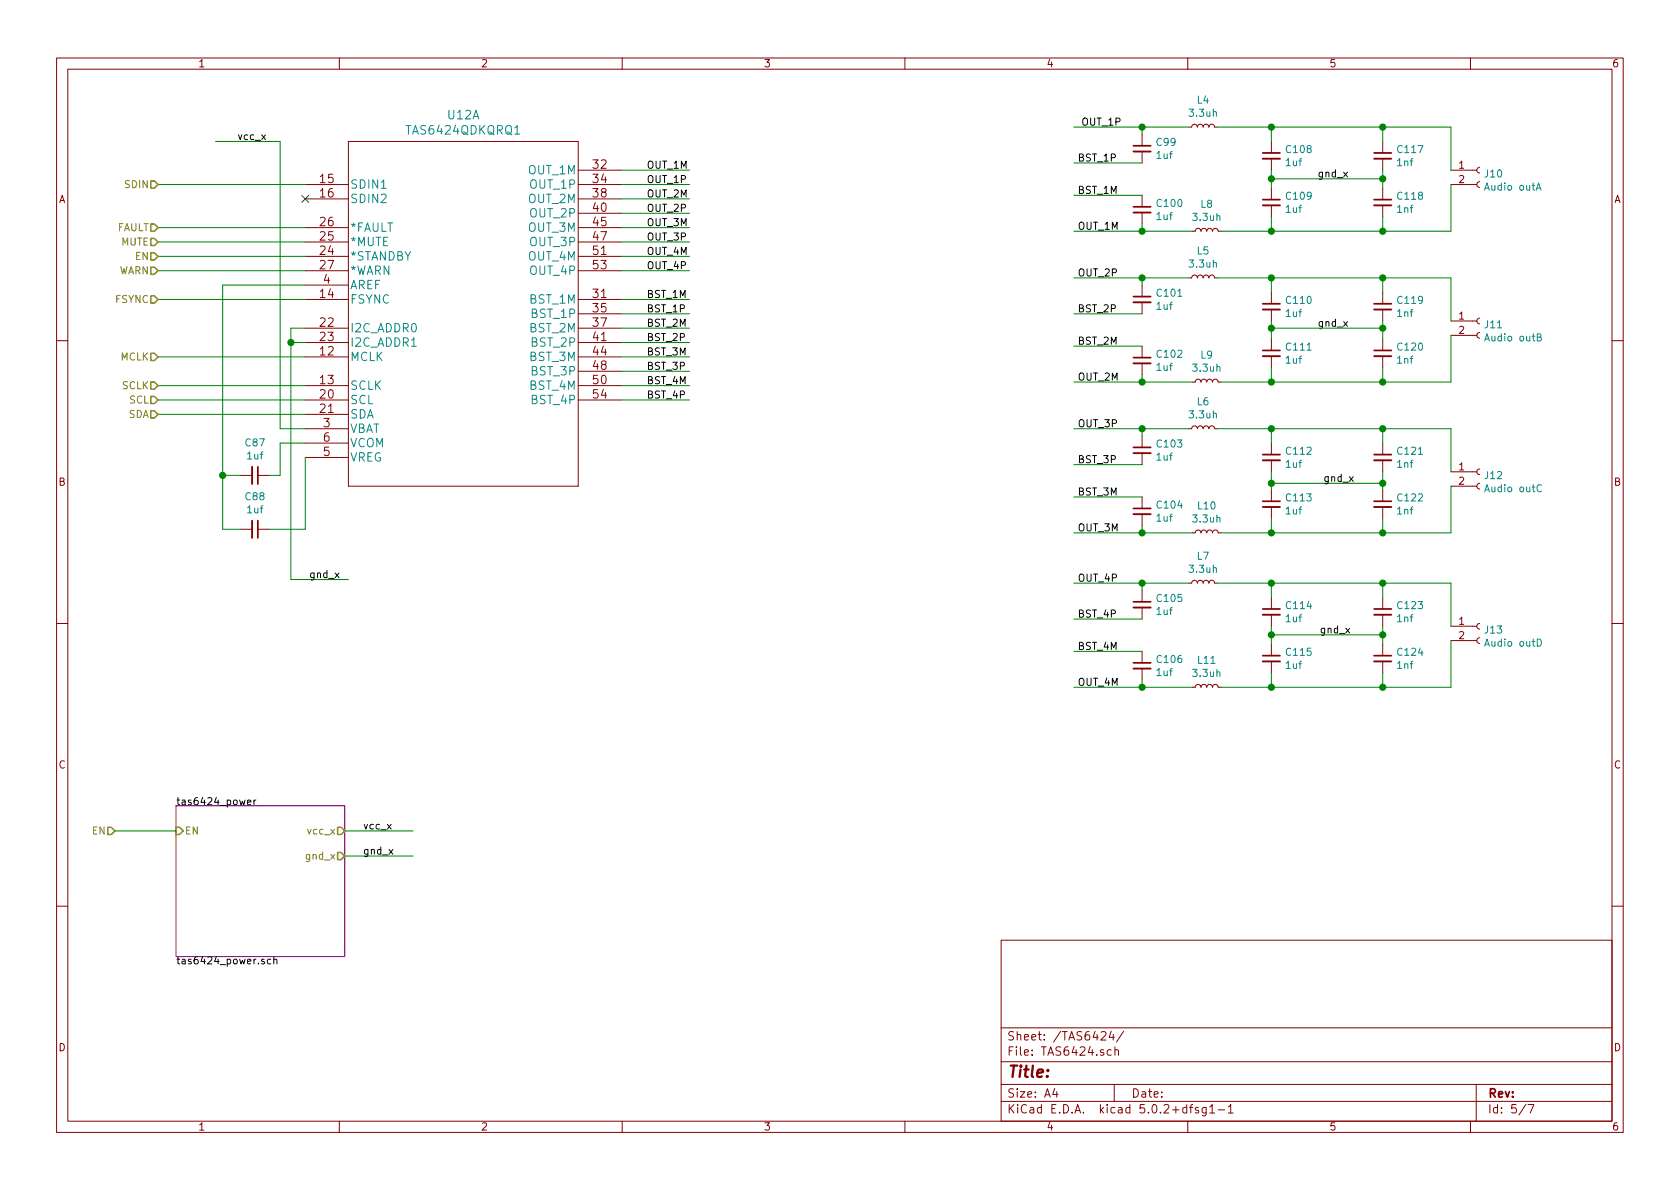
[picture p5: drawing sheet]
<svg xmlns="http://www.w3.org/2000/svg" width="297mm" height="210mm" viewBox="0 0 297 210" stroke-linecap="round" stroke-linejoin="round" font-family="sans-serif">
<g fill="none" stroke="#840000" stroke-width=".18">
<path d="M10 10.3h277v189.9h-277zM12 12.2h273v186.1h-273zM60 10.3v1.9M110 10.3v1.9M160 10.3v1.9M210 10.3v1.9M260 10.3v1.9M54 32.6h7.6M54 35.2h7.6M61.6 25h40.6v61h-40.6zM102.2 32.6h7.7M102.2 35.2h7.7"/>
<path d="M102.2 30.1h7.7M102.2 37.7h7.7M201.9 23.7v2.1M201.9 26.8v2M201.9 34.5v2.1M201.9 37.6v2M210.2 22.5h.5l.1-.4 .3-.1 .4 .1 .2 .4 .1-.4 .3-.1 .4 .1 .2 .4 .2-.4 .2-.1 .5 .1 .1 .4 .2-.4 .2-.1 .5 .1 .2 .4h.5M224.8 25v2M224.8 28.1v2M224.8 33.3v2M224.8 36.3v2M244.5 25v2"/>
<path d="M244.5 28.1v2M244.5 33.3v2M244.5 36.3v2M256.5 32.6h4.6M256.5 30.1h4.6M261.6 32.1l-.3 .1-.2 .4 .1 .3 .4 .2M261.6 29.6l-.3 .1-.2 .3 .1 .4 .4 .2M54 53h7.6M54 58h7.6M54 45.3h7.6M54 42.8h7.6M54 40.3h7.6"/>
<path d="M54 47.9h7.6M54 50.4h7.6M102.2 53h7.7M102.2 58h7.7M102.2 45.3h7.7M102.2 42.8h7.7M102.2 40.3h7.7M102.2 47.9h7.7M102.2 55.5h7.7M201.9 50.4v2M201.9 53.5v2M210.2 49.1h.5l.1-.3 .3-.2 .4 .2 .2 .3 .1-.3 .3-.2 .4 .2 .2 .3 .2-.3 .2-.2 .5 .2 .1 .3 .2-.3 .2-.2 .5 .2 .2 .3h.5"/>
<path d="M210.8 40.9h.5l.2-.3 .2-.2 .5 .1 .1 .4 .2-.3 .3-.2 .4 .1 .2 .4 .1-.3 .3-.2 .4 .1 .2 .4 .1-.3 .3-.2 .4 .1 .2 .4h.5M224.8 51.7v2M224.8 54.7v2.1M224.8 59.9v2.1M244.5 51.7v2M244.5 54.7v2.1M244.5 59.9v2.1M256.5 59.3h4.6M256.5 56.8h4.6M261.6 58.8l-.3 .1-.2 .3 .1 .4 .4 .2M261.6 56.3l-.3 .1-.2 .3 .1 .4 .4 .2M10 60.2h2"/>
<path d="M54 63.1h7.6M54 68.2h7.6M54 70.7h7.6M54 73.3h7.6M54 60.6h7.6M54 75.8h7.6M54 78.4h7.6M102.2 63.1h7.7M102.2 68.2h7.7M102.2 70.7h7.7M102.2 60.6h7.7M102.2 65.7h7.7"/>
<path d="M201.9 61.2v2M201.9 64.3v2M201.9 77.1v2M210.2 75.8h.5l.1-.3 .3-.2 .4 .1 .2 .4 .1-.3 .3-.2 .4 .1 .2 .4 .2-.3 .2-.2 .5 .1 .1 .4 .2-.3 .2-.2 .5 .1 .2 .4h.5M210.8 67.6h.5l.2-.4 .2-.1 .5 .1 .1 .4 .2-.4 .3-.1 .4 .1 .2 .4 .1-.4 .3-.1 .4 .1 .2 .4 .1-.4 .3-.1 .4 .1 .2 .4h.5M224.8 63v2M224.8 78.4v2M244.5 63v2M244.5 78.4v2M285 60.2h2M42.5 84.1h2.1M42.5 93.6h2.1"/>
<path d="M45.6 84.1h2M45.6 93.6h2M54 80.9h7.6M201.9 80.1v2.1M201.9 87.9v2M201.9 90.9v2.1M210.8 94.2h.5l.2-.3 .2-.2 .5 .1 .1 .4 .2-.3 .3-.2 .4 .1 .2 .4 .1-.3 .3-.2 .4 .1 .2 .4 .1-.3 .3-.2 .4 .1 .2 .4h.5M224.8 81.4v2M224.8 86.6v2M224.8 89.7v2M244.5 81.4v2M244.5 86.6v2"/>
<path d="M244.5 89.7v2M256.5 86h4.6M256.5 83.4h4.6M261.6 85.5l-.3 .1-.2 .3 .1 .4 .4 .2M261.6 82.9l-.3 .1-.2 .4 .1 .3 .4 .2M10 110.3h2M201.9 104.4v2M201.9 107.4v2.1M201.9 115.2v2M201.9 118.2v2.1M210.2 103.1h.5l.1-.3 .3-.2 .4 .1 .2 .4 .1-.3 .3-.2 .4 .1 .2 .4 .2-.3 .2-.2 .5 .1 .1 .4 .2-.3 .2-.2 .5 .1 .2 .4h.5M224.8 105.7v2"/>
<path d="M224.8 108.7v2M224.8 113.9v2M224.8 117v2M244.5 105.7v2M244.5 108.7v2M244.5 113.9v2M244.5 117v2M256.5 113.3h4.6M256.5 110.7h4.6M261.6 112.8l-.3 .1-.2 .3 .1 .4 .4 .2M261.6 110.2l-.3 .1-.2 .4 .1 .3 .4 .2M285 110.3h2"/>
<path d="M210.8 121.5h.5l.2-.3 .2-.2 .5 .2 .1 .3 .2-.3 .3-.2 .4 .2 .2 .3 .1-.3 .3-.2 .4 .2 .2 .3 .1-.3 .3-.2 .4 .2 .2 .3h.5M10 160.2h2M177 166.3h108v32h-108zM285 160.2h2M60 198.3v1.9M110 198.3v1.9M160 198.3v1.9M177 194.8h108M177 191.8h108M177 187.8h108M177 181.8h108M186.5 192.5l-.4 1h1"/>
<path d="M186.8 193v1M194.7 182.6l.2-.2h.4l.3 .4-1 1.1h1M196.5 185.7l-.4-.1-.3 .3v.6l.3 .1 .4-.1M196.5 182.3l-.4 1.1h1M196.8 182.9v1M197 191.8v3M197.1 185.7l.2-.1 .4 .1 .1 .9M197.1 185.1v1.5M198.7 182.3l-1.3 2M210 198.3v1.9M210.3 195.8h.6M210.9 195.3l-.4 .2v1.3"/>
<path d="M211.9 195.9l-.4-.1-.2 .2 .1 .3 .5 .1v.3h-.6M213.3 195.8v1.2l-.3 .3h-.4M213.3 195.9l-.5-.1-.3 .3 .1 .6 .2 .1 .5-.1M213.9 195.8l.4-.5v1.5M213.9 196.8h.9M215.4 196.3h1.1M217.2 195.8l.4-.5v1.5M217.2 196.8h.8M260 198.3v1.9M261 191.8v6.5M269.8 195.2l-1.2 2M270.2 195.3h1l-.6 1.5"/>
</g>
<g fill="none" stroke="#840000" stroke-width=".33">
<path d="M200.4 37.6h3.1M200.4 26.8h3.1M223.3 28.1h3M223.3 36.3h3M243 28.1h3M243 36.3h3M200.4 53.5h3.1M223.3 54.7h3M243 54.7h3M200.4 64.3h3.1M223.3 63h3M243 63h3"/>
<path d="M44.6 82.5v3.1M44.6 92.1v3M200.4 90.9h3.1M200.4 80.1h3.1M223.3 81.4h3M223.3 89.7h3M243 81.4h3M243 89.7h3M200.4 118.2h3.1M200.4 107.4h3.1M223.3 108.7h3M223.3 117h3"/>
<path d="M243 108.7h3M243 117h3"/>
</g>
<g fill="none" stroke="#840000" stroke-width=".3">
<path d="M200.4 36.6h3.1M200.4 25.8h3.1M223.3 27h3M223.3 35.3h3M243 27h3M243 35.3h3M200.4 52.4h3.1M223.3 53.7h3M243 53.7h3M200.4 63.2h3.1M200.4 79.1h3.1M223.3 62h3"/>
<path d="M243 62h3M45.6 82.5v3.1M45.6 92.1v3M200.4 89.9h3.1M223.3 80.4h3M223.3 88.6h3M243 80.4h3M243 88.6h3M200.4 117.2h3.1M200.4 106.4h3.1M223.3 107.7h3M223.3 115.9h3"/>
<path d="M243 107.7h3M243 115.9h3"/>
</g>
<g fill="none" stroke="#008400" stroke-width=".18">
<path d="M27.9 32.6h26.1M38.1 25h11.4v50.8h4.5M109.9 32.6h12M109.9 30.1h12M109.9 35.2h12M109.9 37.7h12M189.9 22.5h20.3M189.9 28.8h12M189.9 34.5h12M201.9 22.5v1.2M201.9 39.6v1.3M215.3 22.5h41.2v7.6"/>
<path d="M224.8 22.5v2.5M224.8 30.1v3.2M224.8 38.3v2.6M224.8 31.6h19.7M244.5 22.5v2.5M244.5 30.1v3.2M244.5 38.3v2.6M256.5 32.6v8.3h-40.6M27.9 53h26.1M27.9 47.9h26.1M27.9 45.3h26.1M27.9 42.8h26.1"/>
<path d="M27.9 40.3h26.1M54 58h-2.6v44.5h10.2M54 50.4h-14.6v43.2h3.1M109.9 55.5h12M109.9 58h12M109.9 53h12M109.9 47.9h12M109.9 45.3h12M109.9 42.8h12M109.9 40.3h12M189.9 40.9h20.9M189.9 49.1h20.3"/>
<path d="M189.9 55.5h12M201.9 49.1v1.3M215.3 49.1h41.2v7.7M224.8 49.1v2.6M224.8 56.8v3.1M224.8 58h19.7M244.5 49.1v2.6M244.5 56.8v3.1M256.5 59.3v8.3h-40.6M27.9 63.1h26.1M27.9 68.2h26.1M27.9 70.7h26.1"/>
<path d="M27.9 73.3h26.1M51.4 60.6h2.6M54 78.4h-4.5v5.7h-1.9M109.9 60.6h12M109.9 63.1h12M109.9 68.2h12M109.9 70.7h12M109.9 65.7h12M189.9 67.6h20.9M189.9 61.2h12M189.9 75.8h20.3M201.9 66.3v1.3"/>
<path d="M201.9 75.8v1.3M215.3 75.8h41.2v7.6M224.8 65v2.6M224.8 75.8v2.6M244.5 65v2.6M244.5 75.8v2.6M39.4 84.1h3.1M54 80.9v12.7h-6.4M189.9 94.2h20.9M189.9 82.2h12M189.9 87.9h12M201.9 93v1.2"/>
<path d="M224.8 83.4v3.2M224.8 91.7v2.5M224.8 85.5h19.7M244.5 83.4v3.2M244.5 91.7v2.5M256.5 86v8.2h-40.6M189.9 103.1h20.3M189.9 109.5h12M189.9 115.2h12M201.9 103.1v1.3M215.3 103.1h41.2v7.6M224.8 103.1v2.6"/>
<path d="M224.8 110.7v3.2M224.8 119v2.5M224.8 112.3h19.7M244.5 103.1v2.6M244.5 110.7v3.2M244.5 119v2.5M256.5 113.3v8.2h-40.6M189.9 121.5h20.9M201.9 120.3v1.2M20.3 146.9h10.8M61 146.9h12M61 151.4h12"/>
</g>
<g fill="#008400" stroke="#008400" stroke-width=".25">
<circle cx="224.8" cy="40.9" r=".51"/>
<circle cx="224.8" cy="22.5" r=".51"/>
<circle cx="244.5" cy="40.9" r=".51"/>
<circle cx="244.5" cy="22.5" r=".51"/>
<circle cx="201.9" cy="22.5" r=".51"/>
<circle cx="201.9" cy="40.9" r=".51"/>
<circle cx="224.8" cy="67.6" r=".51"/>
<circle cx="224.8" cy="49.1" r=".51"/>
<circle cx="244.5" cy="67.6" r=".51"/>
<circle cx="244.5" cy="49.1" r=".51"/>
<circle cx="201.9" cy="49.1" r=".51"/>
<circle cx="201.9" cy="67.6" r=".51"/>
<circle cx="224.8" cy="94.2" r=".51"/>
<circle cx="224.8" cy="75.8" r=".51"/>
<circle cx="244.5" cy="94.2" r=".51"/>
<circle cx="244.5" cy="75.8" r=".51"/>
<circle cx="201.9" cy="75.8" r=".51"/>
<circle cx="201.9" cy="94.2" r=".51"/>
<circle cx="224.8" cy="121.5" r=".51"/>
<circle cx="224.8" cy="103.1" r=".51"/>
<circle cx="244.5" cy="121.5" r=".51"/>
<circle cx="244.5" cy="103.1" r=".51"/>
<circle cx="201.9" cy="103.1" r=".51"/>
<circle cx="201.9" cy="121.5" r=".51"/>
<circle cx="39.4" cy="84.1" r=".51"/>
<circle cx="51.4" cy="60.6" r=".51"/>
<circle cx="224.8" cy="31.6" r=".51"/>
<circle cx="244.5" cy="31.6" r=".51"/>
<circle cx="224.8" cy="58" r=".51"/>
<circle cx="244.5" cy="58" r=".51"/>
<circle cx="224.8" cy="85.5" r=".51"/>
<circle cx="244.5" cy="85.5" r=".51"/>
<circle cx="224.8" cy="112.3" r=".51"/>
<circle cx="244.5" cy="112.3" r=".51"/>
</g>
<path d="M271.6 33.6l.4-1.2 .5 1.2M271.7 33.3h.6M271.8 59.6h.6v-.4l-.6-.2v1.3h.5l.2-.2v-.2l-.3-.3M272.5 85.8a.6 .6 0 0 0-.8 .4 .6 .6 0 0 0 .6 .8l.2-.2M271.8 113a.64 .64 0 0 1 .7 .6 .64 .64 0 0 1-.7 .7z" fill="none" stroke="#008484" stroke-width=".18"/>
<path d="M53.4 34.6l1.2 1.2M54.6 34.6l-1.2 1.2" fill="none" stroke="#000084" stroke-width=".18"/>
<g fill="none" stroke="#848400" stroke-width=".25">
<path d="M26.7 39.6h.6l.6 .7-.6 .6h-.6zM26.7 32h.6l.6 .6-.6 .7h-.6zM26.7 52.3h.6l.6 .7-.6 .6h-.6zM26.7 42.2h.6l.6 .6-.6 .6h-.6zM26.7 44.7h.6l.6 .6-.6 .7h-.6zM26.7 47.2h.6l.6 .7-.6 .6h-.6zM26.7 70.1h.6l.6 .6-.6 .7h-.6zM26.7 72.6h.6l.6 .7-.6 .6h-.6zM26.7 67.6h.6l.6 .6-.6 .6h-.6zM26.7 62.5h.6l.6 .6-.6 .6h-.6zM19 146.3h.7l.6 .6-.6 .7h-.7zM31.1 146.3h.6l.7 .6-.7 .7h-.6z"/>
<path d="M59.7 146.3h.6l.7 .6-.7 .7h-.6zM59.7 150.7h.6l.7 .7-.7 .6h-.6z"/>
</g>
<path d="M31.1 142.5h29.9v26.7h-29.9z" fill="none" stroke="#840084" stroke-width=".18"/>
<path d="M43.8 141.9l.6-.1-.1-.3h-.4l-.1 .2v.6h.5M44.9 141.5v.8M45.3 141.5l-.4 .2M47.9 169.7l-.4-.1-.2 .2 .1 .6h.5M48.4 169.7l.2-.1 .3 .1 .1 .8M48.4 169.2v1.3" fill="none" stroke="#000" stroke-width=".18"/>
<text font-size="2.8" fill="#840000" x="178" y="190.5">Title:</text>
<g font-size="2.1" fill="#008484">
<text x="72.1" y="23.8">TAS6424QDKQRQ1</text>
<text x="79.2" y="21.1">U12A</text>
<text x="61.8" y="33.4">SDIN1</text>
<text x="61.8" y="35.9">SDIN2</text>
<text x="93.5" y="30.8">OUT_1M</text>
<text x="93.5" y="35.9">OUT_2M</text>
<text x="93.9" y="33.4">OUT_1P</text>
<text x="61.8" y="41">*FAULT</text>
<text x="93.5" y="41">OUT_3M</text>
<text x="93.9" y="38.4">OUT_2P</text>
<text x="61.8" y="46.1">*STANDBY</text>
<text x="61.8" y="43.5">*MUTE</text>
<text x="93.5" y="46.1">OUT_4M</text>
<text x="93.9" y="43.5">OUT_3P</text>
<text x="61.8" y="53.7">FSYNC</text>
<text x="61.8" y="48.6">*WARN</text>
<text x="61.8" y="51.1">AREF</text>
<text x="93.8" y="53.7">BST_1M</text>
<text x="93.9" y="48.6">OUT_4P</text>
<text x="61.8" y="58.8">I2C_ADDR0</text>
<text x="93.8" y="58.8">BST_2M</text>
<text x="94.1" y="56.2">BST_1P</text>
<text x="61.8" y="63.8">MCLK</text>
<text x="61.8" y="61.3">I2C_ADDR1</text>
<text x="93.8" y="63.8">BST_3M</text>
<text x="94.1" y="61.3">BST_2P</text>
<text x="61.8" y="68.9">SCLK</text>
<text x="61.8" y="71.5">SCL</text>
<text x="93.8" y="68.9">BST_4M</text>
<text x="94.1" y="66.4">BST_3P</text>
<text x="94.1" y="71.5">BST_4P</text>
<text x="61.8" y="74">SDA</text>
<text x="61.8" y="76.5">VBAT</text>
<text x="61.8" y="81.6">VREG</text>
<text x="61.8" y="79.1">VCOM</text>
</g>
<g font-size="2.1" fill="#840000">
<text x="104.9" y="29.8">32</text>
<text x="56.6" y="32.4">15</text>
<text x="56.6" y="34.9">16</text>
<text x="104.9" y="32.4">34</text>
<text x="104.9" y="34.9">38</text>
<text x="56.6" y="40">26</text>
<text x="104.9" y="37.5">40</text>
<text x="104.9" y="40">45</text>
<text x="56.6" y="45.1">24</text>
<text x="56.6" y="42.5">25</text>
<text x="56.6" y="47.6">27</text>
<text x="104.9" y="42.5">47</text>
<text x="104.9" y="45.1">51</text>
<text x="104.9" y="47.6">53</text>
<text x="56.6" y="52.7">14</text>
<text x="57.2" y="50.2">4</text>
<text x="104.9" y="52.7">31</text>
<text x="56.6" y="57.8">22</text>
<text x="104.9" y="55.2">35</text>
<text x="104.9" y="57.8">37</text>
<text x="56.6" y="62.9">12</text>
<text x="56.6" y="60.3">23</text>
<text x="104.9" y="60.3">41</text>
<text x="104.9" y="62.9">44</text>
<text x="104.9" y="65.4">48</text>
<text x="56.6" y="67.9">13</text>
<text x="56.6" y="70.5">20</text>
<text x="104.9" y="67.9">50</text>
<text x="104.9" y="70.5">54</text>
<text x="56.6" y="73">21</text>
<text x="57.2" y="75.6">3</text>
<text x="57.2" y="80.6">5</text>
<text x="57.2" y="78.1">6</text>
<text x="178" y="184">Sheet: /TAS6424/</text>
<text x="178" y="186.7">File: TAS6424.sch</text>
<text x="178" y="196.9">KiCad E.D.A. kicad 5.0.2+dfsg1-1</text>
<text x="178" y="194.1">Size: A4</text>
<text x="200" y="194.1">Date:</text>
<text x="263" y="194.1">Rev:</text>
<text x="263" y="196.9">Id: 5/7</text>
</g>
<g font-size="1.8" fill="#840000">
<text x="35" y="11.9">1</text>
<text x="85" y="11.9">2</text>
<text x="135" y="11.9">3</text>
<text x="185" y="11.9">4</text>
<text x="235" y="11.9">5</text>
<text x="285" y="11.9">6</text>
<text x="258" y="29.8">1</text>
<text x="10.4" y="35.9">A</text>
<text x="258" y="32.4">2</text>
<text x="285.4" y="35.9">A</text>
<text x="258" y="56.5">1</text>
<text x="258" y="59">2</text>
<text x="258" y="83.2">1</text>
<text x="10.4" y="85.9">B</text>
<text x="258" y="85.7">2</text>
<text x="285.4" y="85.9">B</text>
<text x="258" y="110.5">1</text>
<text x="258" y="113">2</text>
<text x="10.4" y="135.9">C</text>
<text x="285.4" y="135.9">C</text>
<text x="10.4" y="185.9">D</text>
<text x="285.4" y="185.9">D</text>
<text x="35" y="199.9">1</text>
<text x="85" y="199.9">2</text>
<text x="135" y="199.9">3</text>
<text x="185" y="199.9">4</text>
<text x="235" y="199.9">5</text>
<text x="285" y="199.9">6</text>
</g>
<g font-size="1.8">
<text x="191.1" y="22.2">OUT_1P</text>
<text x="41.9" y="24.8">vcc_x</text>
<text x="114.3" y="29.8">OUT_1M</text>
<text x="190.5" y="28.6">BST_1P</text>
<text x="114.3" y="32.4">OUT_1P</text>
<text x="114.3" y="34.9">OUT_2M</text>
<text x="190.5" y="34.3">BST_1M</text>
<text x="232.9" y="31.4">gnd_x</text>
<text x="114.3" y="37.5">OUT_2P</text>
<text x="114.3" y="40">OUT_3M</text>
<text x="190.5" y="40.6">OUT_1M</text>
<text x="114.3" y="42.5">OUT_3P</text>
<text x="114.3" y="45.1">OUT_4M</text>
<text x="114.3" y="47.6">OUT_4P</text>
<text x="114.3" y="52.7">BST_1M</text>
<text x="190.5" y="48.9">OUT_2P</text>
<text x="114.3" y="55.2">BST_1P</text>
<text x="114.3" y="57.8">BST_2M</text>
<text x="190.5" y="55.2">BST_2P</text>
<text x="232.9" y="57.8">gnd_x</text>
<text x="114.3" y="60.3">BST_2P</text>
<text x="114.3" y="62.9">BST_3M</text>
<text x="114.3" y="65.4">BST_3P</text>
<text x="190.5" y="61">BST_2M</text>
<text x="114.3" y="67.9">BST_4M</text>
<text x="114.3" y="70.5">BST_4P</text>
<text x="190.5" y="67.3">OUT_2M</text>
<text x="190.5" y="75.6">OUT_3P</text>
<text x="190.5" y="81.9">BST_3P</text>
<text x="190.5" y="87.6">BST_3M</text>
<text x="233.9" y="85.2">gnd_x</text>
<text x="190.5" y="94">OUT_3M</text>
<text x="54.6" y="102.2">gnd_x</text>
<text x="190.5" y="102.9">OUT_4P</text>
<text x="190.5" y="109.2">BST_4P</text>
<text x="233.3" y="112">gnd_x</text>
<text x="190.5" y="114.9">BST_4M</text>
<text x="190.5" y="121.3">OUT_4M</text>
<text x="31.1" y="142.4">tas6424_power</text>
<text x="64.1" y="146.7">vcc_x</text>
<text x="64.1" y="151.1">gnd_x</text>
<text x="31.1" y="170.5">tas6424_power.sch</text>
</g>
<g font-size="1.8" fill="#008484">
<text x="210.4" y="20.6">3.3uh</text>
<text x="211.7" y="18.3">L4</text>
<text x="204.5" y="25.8">C99</text>
<text x="204.5" y="28.1">1uf</text>
<text x="227.4" y="29.4">1uf</text>
<text x="227.5" y="27.1">C108</text>
<text x="247.1" y="29.4">1nf</text>
<text x="247.2" y="27.1">C117</text>
<text x="227.5" y="35.3">C109</text>
<text x="247.2" y="35.3">C118</text>
<text x="262.6" y="31.4">J10</text>
<text x="262.7" y="33.7">Audio outA</text>
<text x="204.5" y="38.9">1uf</text>
<text x="204.7" y="36.6">C100</text>
<text x="211" y="39.1">3.3uh</text>
<text x="212.3" y="36.7">L8</text>
<text x="227.4" y="37.6">1uf</text>
<text x="247.1" y="37.6">1nf</text>
<text x="210.4" y="47.3">3.3uh</text>
<text x="211.7" y="45">L5</text>
<text x="204.7" y="52.5">C101</text>
<text x="227.5" y="53.7">C110</text>
<text x="247.2" y="53.7">C119</text>
<text x="204.5" y="54.8">1uf</text>
<text x="227.4" y="56.1">1uf</text>
<text x="247.1" y="56.1">1nf</text>
<text x="262.6" y="58.1">J11</text>
<text x="204.5" y="65.6">1uf</text>
<text x="204.7" y="63.3">C102</text>
<text x="211" y="65.7">3.3uh</text>
<text x="212.3" y="63.4">L9</text>
<text x="227.4" y="64.3">1uf</text>
<text x="227.5" y="62">C111</text>
<text x="247.1" y="64.3">1nf</text>
<text x="247.2" y="62">C120</text>
<text x="262.8" y="60.4">Audio outB</text>
<text x="211.7" y="71.7">L6</text>
<text x="210.4" y="74">3.3uh</text>
<text x="43.5" y="78.9">C87</text>
<text x="43.8" y="81.2">1uf</text>
<text x="204.5" y="81.5">1uf</text>
<text x="204.7" y="79.1">C103</text>
<text x="227.4" y="82.7">1uf</text>
<text x="227.5" y="80.4">C112</text>
<text x="247.1" y="82.7">1nf</text>
<text x="247.2" y="80.4">C121</text>
<text x="43.5" y="88.5">C88</text>
<text x="204.7" y="89.9">C104</text>
<text x="227.5" y="88.7">C113</text>
<text x="247.2" y="88.7">C122</text>
<text x="262.6" y="84.7">J12</text>
<text x="262.8" y="87">Audio outC</text>
<text x="43.8" y="90.8">1uf</text>
<text x="204.5" y="92.2">1uf</text>
<text x="211" y="92.4">3.3uh</text>
<text x="211.8" y="90.1">L10</text>
<text x="227.4" y="91">1uf</text>
<text x="247.1" y="91">1nf</text>
<text x="210.4" y="101.3">3.3uh</text>
<text x="211.7" y="99">L7</text>
<text x="204.7" y="106.4">C105</text>
<text x="227.5" y="107.7">C114</text>
<text x="247.2" y="107.7">C123</text>
<text x="204.5" y="108.8">1uf</text>
<text x="227.4" y="110">1uf</text>
<text x="247.1" y="110">1nf</text>
<text x="262.6" y="112">J13</text>
<text x="204.5" y="119.6">1uf</text>
<text x="204.7" y="117.2">C106</text>
<text x="211" y="119.7">3.3uh</text>
<text x="211.8" y="117.4">L11</text>
<text x="227.4" y="118.3">1uf</text>
<text x="227.5" y="116">C115</text>
<text x="247.1" y="118.3">1nf</text>
<text x="247.2" y="116">C124</text>
<text x="262.8" y="114.3">Audio outD</text>
</g>
<g font-size="1.8" fill="#848400">
<text x="22.2" y="33.3">SDIN</text>
<text x="20.6" y="40.9">FAULT</text>
<text x="21.4" y="43.4">MUTE</text>
<text x="24" y="46">EN</text>
<text x="20.4" y="53.6">FSYNC</text>
<text x="20.9" y="48.5">WARN</text>
<text x="21.3" y="63.7">MCLK</text>
<text x="21.6" y="68.8">SCLK</text>
<text x="22.9" y="71.4">SCL</text>
<text x="22.7" y="73.9">SDA</text>
<text x="16.3" y="147.6">EN</text>
<text x="32.6" y="147.6">EN</text>
<text x="54.5" y="147.6">vcc_x</text>
<text x="54.2" y="152">gnd_x</text>
</g>
</svg>
